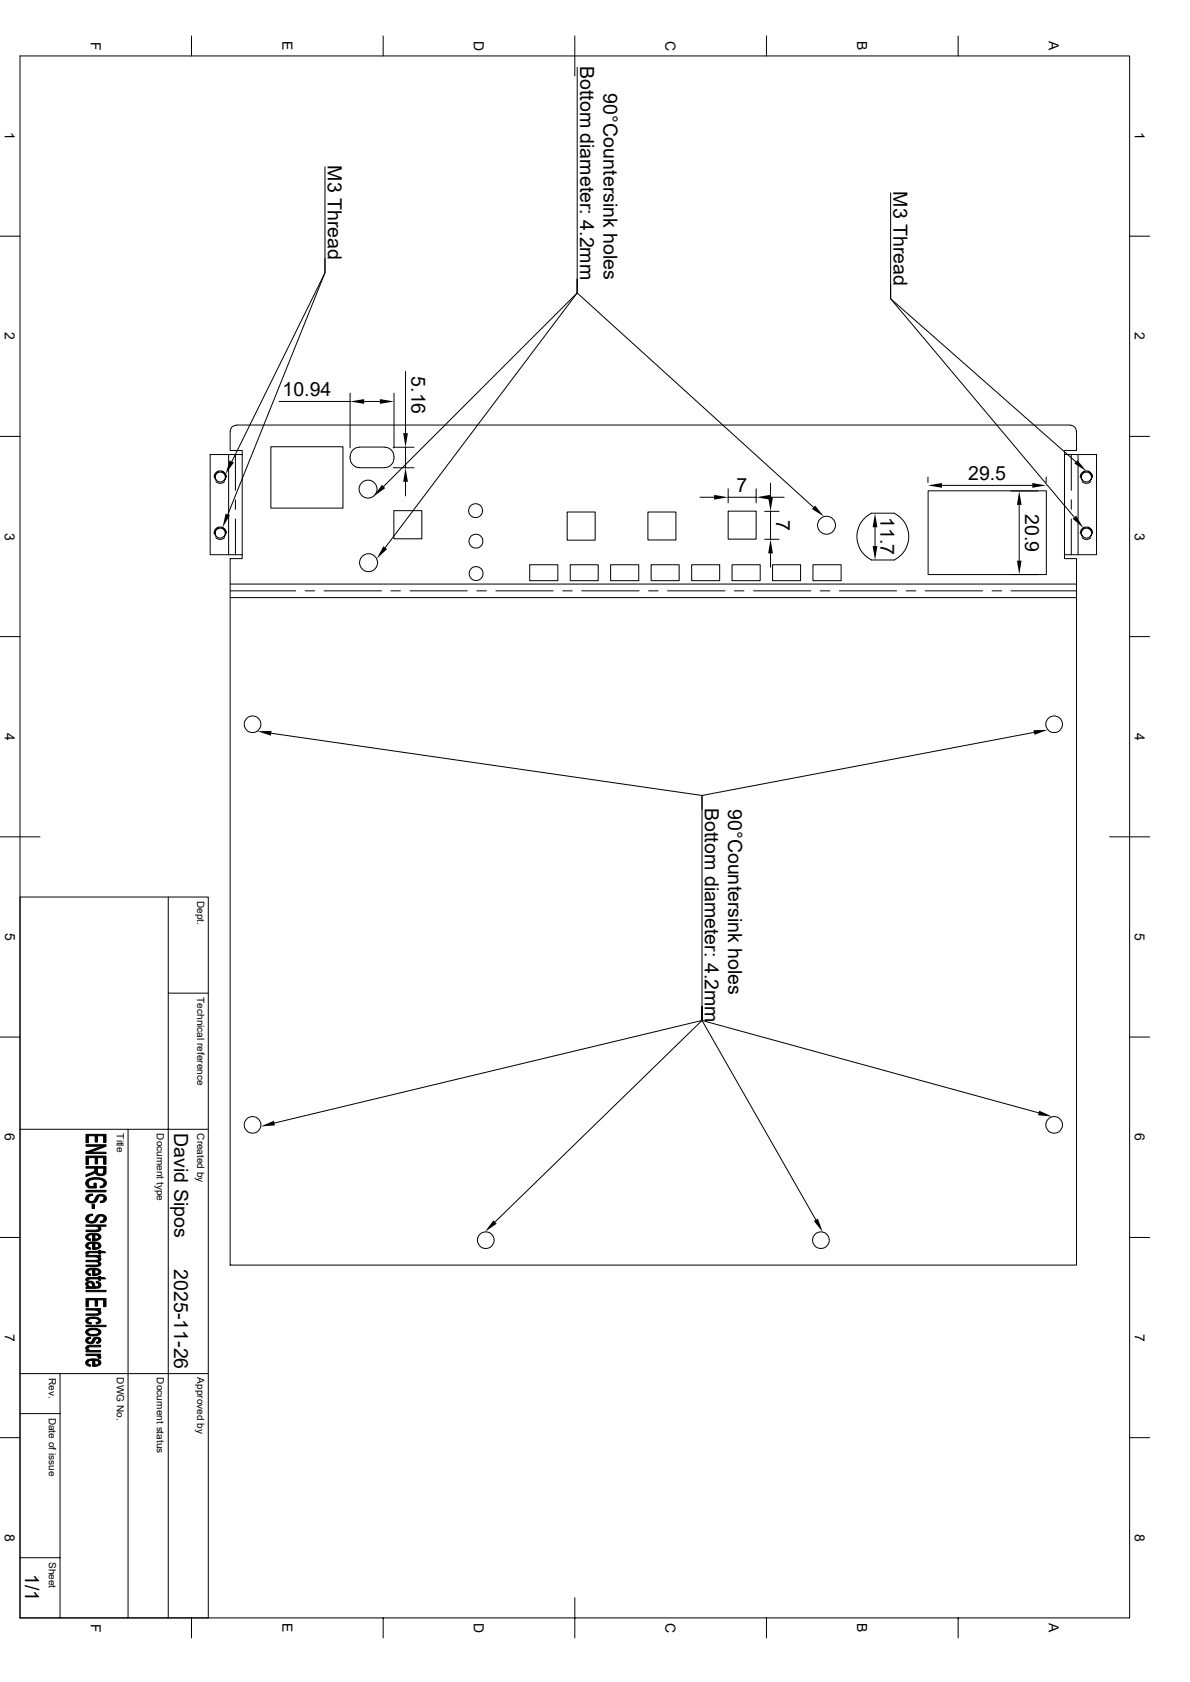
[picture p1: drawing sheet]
<svg xmlns="http://www.w3.org/2000/svg" width="297mm" height="420mm" viewBox="0 0 297 420" stroke-linecap="round" stroke-linejoin="round" font-family="sans-serif">
<g fill="none" stroke="#000" stroke-width=".25">
<path d="M5 14h276.9v390h-276.9zM47.8 9v5M95.6 9v5M143.5 9v10M144.1 16.8v56.4l58.9 53.5M191.3 9v5M239.1 9v5M0 59h5M81.1 41.7v26.4l-24.2 60.4M222.3 48.2v26.4l45.8 54.6M281.9 59h5M81.1 64.6v3.5l-23.2 47.1"/>
<path d="M222.3 71.1v3.5l46.2 40.7M87.4 98.2v13.6M98.3 98.2v13.6M101.2 92.8v15.4M0 109h5M54.1 119.9a1.24 1.24 0 0 0 1.8 0M54.6 117.6l-.6 .4a1.38 1.38 0 0 0 0 2 1.26 1.26 0 0 1 .1-1.8 1.26 1.26 0 0 1 1.7 0 1.26 1.26 0 0 1 .1 1.8 1.4 1.4 0 0 0-.5-2.4M54.6 117.6l-.9 .7-.2 .9M54.6 117.6h.8M55.4 117.6l.7 .5 .4 1.1M57.1 113.5v25M58.8 113.5v8.9"/>
<path d="M59 106.1h208.2M59 106.2a1.45 1.45 0 0 0-1.5 1.5l-.1 4.8h3.1v1M60.5 113.5v25M60.5 113.5h-8v25h8v1h-3.1v176.4h211.3v-176.4h-3v-1h8v-25h-8M67.6 111.5h18v15.4h-18zM69.6 100.2h17.8M87.4 113.9v.6M87.4 114.5a2.32 2.32 0 0 0 2.3 2.3M89.7 116.8h6.4M89.7 111.6h6.4M89.7 111.7a2.32 2.32 0 0 0-2.3 2.2M90.9 100.2h3.9"/>
<path d="M96.1 111.7a2.32 2.32 0 0 1 2.2 2.2M98.1 116.8h5.2M98.1 111.7h5.2M98.3 114.5a2.32 2.32 0 0 1-2.2 2.3M98.3 113.9v.6M101.2 111.7v5.1M231.6 119.1v1.4M261.1 119.1v1.4M265.7 113.5v25M267.2 106.2a1.45 1.45 0 0 1 1.4 1.5M267.4 113.5v8.9M268.7 107.7v4.8h-3v1"/>
<path d="M269.1 113.5v25M270.2 119.9a1.24 1.24 0 0 0 1.9 0M270.8 117.6h.7M270.8 117.6l-.4 .3a1.35 1.35 0 0 0-.2 2.1 1.26 1.26 0 0 1 .1-1.8 1.26 1.26 0 0 1 1.7 0 1.26 1.26 0 0 1 .1 1.8l.1-.1a1.37 1.37 0 0 0-.6-2.3M270.8 117.6l-.8 .5-.4 1.1M271.6 117.6l.7 .5 .4 1.1M281.9 109h5M53.9 134.2l1 .5 .7-.1 .4-.4M53.9 120.2l1 .5 .6-.1 .5-.3M54 134a1.27 1.27 0 0 1 .1-1.8 1.27 1.27 0 0 1 1.8 0 1.27 1.27 0 0 1 0 1.8M54 133.9a1.24 1.24 0 0 0 1.9 0M54.6 131.7l-1 .6-.2 .9"/>
<path d="M54.6 131.7l-.8 .5a1.35 1.35 0 0 0 .2 1.8M54.6 131.7h.7M55.4 131.7l.8 .5 .3 1M55.4 131.7l.3 .1a1.41 1.41 0 0 1 .2 2.2M58.8 124.8v2.4M58.8 129.6v8.9M95.8 121.5l48.3-48.3v-3.5v3.5l-48 63.5M98.3 127.5h7v7h-7zM101.2 120.3v3.5M141.6 127.8h6.9v7.1h-6.9zM161.7 127.8h7v7h-7zM174.7 124.2h3.5"/>
<path d="M181.7 127.6h7v7h-7zM181.7 122v3.6M181.7 124.2h7M188.7 122v3.6M190.8 127.7h3.6M190.8 134.7h3.6M192.2 124.2h3.5M192.3 120.6v3.6M192.3 127.7v7M192.3 138.2v3.4M215.8 129.4l1.7-1.3h5.7a6.5 6.5 0 0 1 3.6 5.9 6.5 6.5 0 0 1-3.6 5.8h-5.7a6.5 6.5 0 0 1-1.7-10.4zM218.4 131.7v4.7"/>
<path d="M231.6 122.6h29.6v20.9h-29.6zM235.1 121.2h22.5M252.3 122.6h6.7M254.4 126.1v13.9M267.4 124.8v2.4M267.4 129.6v8.9M269.6 133.2l.4-1 .8-.5-.3 .1a1.41 1.41 0 0 0-.3 2.2M270.1 134.2l.5 .4 .6 .1 1-.5M270.1 120.2l.9 .5 .7-.1 .5-.3M270.2 134a1.27 1.27 0 0 1 .1-1.8 1.27 1.27 0 0 1 1.7 0 1.27 1.27 0 0 1 .1 1.8M270.3 133.9a1.24 1.24 0 0 0 1.8 0M270.8 131.7h.8"/>
<path d="M271.6 131.7l.9 .6 .2 .9M271.6 131.7l.8 .7a1.32 1.32 0 0 1-.3 1.6M0 159h5M57.4 149.2h211.3M57.4 145.8h211.3M57.4 147.5h16.4M76.2 147.5h2.3M80.9 147.5h14.3M97.6 147.5h2.3M102.4 147.5h14.2M119 147.5h2.4M123.8 147.5h14.2"/>
<path d="M132.2 141h7v4h-7zM140.5 147.5h2.3M142.3 141h7v4h-7zM145.2 147.5h14.3M152.4 141h7v4h-7zM161.9 147.5h2.4M162.5 141h7v4h-7zM166.6 147.5h14.3M172.6 141h7v4h-7zM182.7 141h7v4h-7zM183.3 147.5h2.4M188.1 147.5h14.3"/>
<path d="M192.8 141h7v4h-7zM202.9 141h7v4h-7zM204.7 147.5h2.4M209.5 147.5h14.3M226.2 147.5h2.4M230.9 147.5h14.3M247.6 147.5h2.4M252.3 143.5h6.7M252.3 147.5h16.4M281.9 159h5M67.7 183.1l107.5 15.5v3.5M258.1 182.9l-82.9 15.7v56.4"/>
<path d="M0 209h10M276.9 209h10M5 224h47v180M42 224v180M0 259h5M42 248h10M175.2 251.3v3.5l84 23.1M175.2 251.3v3.5l28.4 49.8M175.2 251.3v3.5l-51.7 50.3M175.2 251.3v3.5l-106.7 25.6M281.9 259h5M5 282h47"/>
<path d="M32 282v122M0 309h5M281.9 309h5M0 359h5M5 353h10M5 343h47M15 343v61M281.9 359h5M5 389h10M143.5 398.9v10.1M47.8 404v5M95.6 404v5"/>
<path d="M191.3 404v5M239.1 404v5"/>
<circle cx="91.9" cy="122.1" r="2.25"/>
<circle cx="118.7" cy="127.5" r="1.74"/>
<circle cx="118.8" cy="135.1" r="1.74"/>
<circle cx="206.3" cy="131.1" r="2.25"/>
<circle cx="92" cy="140.5" r="2.25"/>
<circle cx="118.8" cy="143.2" r="1.74"/>
<circle cx="63" cy="180.9" r="2.07"/>
<circle cx="263.1" cy="180.9" r="2.07"/>
<circle cx="63" cy="280.9" r="2.07"/>
<circle cx="263.1" cy="280.9" r="2.07"/>
<circle cx="121.2" cy="309.7" r="2.07"/>
<circle cx="204.9" cy="309.7" r="2.07"/>
</g>
<g fill="#000" stroke="#000" stroke-width=".25">
<path d="M21.5 297.2h5v.4h-5z" fill-rule="evenodd"/>
<path d="M22 298.4l1.1-.2 .1 .3a.99 .99 0 0 0-1.2 .8z" fill-rule="evenodd"/>
<path d="M21.5 293.3l1-.4a1.15 1.15 0 0 0 1.2-.8v.6l-.6 .5-1.6 .6z" fill-rule="evenodd"/>
<path d="M21.8 294.6l.1-.1 .1 1.2 .5 .5h1v-.8h.5v1.2l-2-.1a1.18 1.18 0 0 1-.2-1.9z" fill-rule="evenodd"/>
<path d="M24.3 291.7v.8a.86 .86 0 0 0 .7 .7 .86 .86 0 0 0 .9-.6v.8l-1.1 .1-.5-.1z" fill-rule="evenodd"/>
<path d="M24.9 296.2l.8-.2 .3-.6v.9l-.9 .3z" fill-rule="evenodd"/>
<path d="M21.5 287.7h5v.3h-5z" fill-rule="evenodd"/>
<path d="M21.5 285.8h5v.4h-5z" fill-rule="evenodd"/>
<path d="M21.5 287.7l3.9-1.5h1.1l-3.9 1.5z" fill-rule="evenodd"/>
<path d="M21.5 283.3h5v2h-.6v-1.7h-1.6v1.6h-.6v-1.6h-1.6v1.7h-.6z" fill-rule="evenodd"/>
<path d="M21.5 288.7h5v2h-.6v-1.6h-1.6v1.5h-.6v-1.5h-1.6v1.7h-.6z" fill-rule="evenodd"/>
<path d="M21.5 291.3h5v1.6l-.6 .5v-1.7h-1.6l-.1 1.7-.5-.6v-1.1h-2.2z" fill-rule="evenodd"/>
<path d="M21.9 294.5l1.5-.5 1.7 .2a1.22 1.22 0 0 1 1.3 .6 1.22 1.22 0 0 1-.2 1.4l-.2 .1v-.9a1.52 1.52 0 0 0-2-1h-.3a1.5 1.5 0 0 0-1.7 1z" fill-rule="evenodd"/>
<path d="M21.6 298.6l.4-.2v.9a.98 .98 0 0 0 1.1 .7 .98 .98 0 0 0 .8-1 1.46 1.46 0 0 1 1.4-.7 1.46 1.46 0 0 1 1.2 1v.4l-.5 .4v-.8a.86 .86 0 0 0-1-.7 .86 .86 0 0 0-.7 1 1.63 1.63 0 0 1-1.5 .8 1.63 1.63 0 0 1-1.4-1.1z" fill-rule="evenodd"/>
<path d="M21.5 312.6l.5-.1v.6l-.5 .1z" fill-rule="evenodd"/>
<path d="M21.6 319.1l.4-.1v.7h-.5l-.1-.3z" fill-rule="evenodd"/>
<path d="M21.5 308.5l.4-.3v.8l.7 .4v.4a.95 .95 0 0 1-1.1-1.3z" fill-rule="evenodd"/>
<path d="M21.7 310.5l.2-.2 .1 1 .6 .3v.4a.88 .88 0 0 1-1-.4 .88 .88 0 0 1 0-1z" fill-rule="evenodd"/>
<path d="M21.5 317.2l.4-.3v.9l.7 .3v.4a.95 .95 0 0 1-1.1-1.3z" fill-rule="evenodd"/>
<path d="M23 300.7h.6v1.1h-.6z" fill-rule="evenodd"/>
<path d="M22 303.4l1.1-.3 .1 .4a1.06 1.06 0 0 0-1.2 .8z" fill-rule="evenodd"/>
<path d="M21.5 307.2h2.4l.5-.1 .2-.4v.7l-.3 .1h-2.8z" fill-rule="evenodd"/>
<path d="M21.9 308.2l.7-.3 1.5 .1 .6 .2v.7l-.1-.3-1-.3v1.5h-.5v-1.5l-.9 .1-.3 .5z" fill-rule="evenodd"/>
<path d="M21.9 310.3l1-.2 1.4 .1 .4 .1v.8l-.2-.4-.9-.2v1.5h-.5v-1.5l-.9 .1-.3 .5z" fill-rule="evenodd"/>
<path d="M21.5 314.7l3-.1 .1 1-.4-.5-2.7-.1z" fill-rule="evenodd"/>
<path d="M24.6 313.8v.5z" fill-rule="evenodd"/>
<path d="M21.9 316.9l.7-.2h1.5l.6 .2v.7l-.1-.3-1-.3v1.5h-.5v-1.5l-.9 .2-.3 .4z" fill-rule="evenodd"/>
<path d="M21.5 313.5h3.6v.3h-.5v.3l-1-.3h-2.1z" fill-rule="evenodd"/>
<path d="M24.7 306.2a.62 .62 0 0 1 .5 .6 .62 .62 0 0 1-.6 .6z" fill-rule="evenodd"/>
<path d="M23.6 308.3v1.1h.4l.6-.3 .1-.9a.81 .81 0 0 1 .4 1 .81 .81 0 0 1-.9 .5l-.6 .1z" fill-rule="evenodd"/>
<path d="M23.6 310.5v1.1h.2l.8-.4 .1-.9a.79 .79 0 0 1 .5 1 .79 .79 0 0 1-.9 .6l-.7 .1z" fill-rule="evenodd"/>
<path d="M24.7 313.9a.58 .58 0 0 1 .5 .6 .58 .58 0 0 1-.6 .5z" fill-rule="evenodd"/>
<path d="M21.5 315.9l2.9-.1 .2-.2 .1-.6a.62 .62 0 0 1 .5 .8 .62 .62 0 0 1-.9 .4h-2.8z" fill-rule="evenodd"/>
<path d="M23.6 317v1.1h.4l.6-.3 .1-.9a.81 .81 0 0 1 .4 1 .81 .81 0 0 1-.9 .5l-.6 .1z" fill-rule="evenodd"/>
<path d="M25 299.9l.7-.1 .3-.5v.8l-.9 .2z" fill-rule="evenodd"/>
<path d="M25 305l.7-.2 .3-.6v.9l-.9 .2z" fill-rule="evenodd"/>
<path d="M22 312.5h2.6v-.3h.5v.3h.9l.4 .3h-1.3v.3h-.5v-.3h-2.4l-.2 .2z" fill-rule="evenodd"/>
<path d="M22 319h2.6v-.3h.5v.3h.9l.4 .3h-1.3v.4h-.5v-.4h-2.1l-.5 .2z" fill-rule="evenodd"/>
<path d="M21.5 305.9h5v.3h-1.8l-.1 1.2v-.7l-.3-.4-2.8-.1z" fill-rule="evenodd"/>
<path d="M21.7 303.6l.3-.2v.9a.97 .97 0 0 0 1.1 .7 .97 .97 0 0 0 .8-1 1.46 1.46 0 0 1 1.4-.7 1.46 1.46 0 0 1 1.2 .9l-.1 .6-.4 .3v-.9a.84 .84 0 0 0-.9-.6 .84 .84 0 0 0-.8 .9 1.61 1.61 0 0 1-1.5 .9 1.61 1.61 0 0 1-1.4-1.1z" fill-rule="evenodd"/>
<path d="M21.5 322.2h5v.3h-5z" fill-rule="evenodd"/>
<path d="M21.5 330.9h5v.4h-5z" fill-rule="evenodd"/>
<path d="M21.9 320.7v.7z" fill-rule="evenodd"/>
<path d="M21.9 336.7l.1 .6z" fill-rule="evenodd"/>
<path d="M21.8 334l.8-.2v.4l-.6 .2-.1 .3z" fill-rule="evenodd"/>
<path d="M21.5 329.4l.4-.3v.8l.9 .4-.1 .3a.95 .95 0 0 1-1-.2 .95 .95 0 0 1-.2-1z" fill-rule="evenodd"/>
<path d="M21.5 320.3a1.45 1.45 0 0 1 1.8-.1l-.1 1.1a.84 .84 0 0 0-1.1-1l-.2 .3-.1 .7-.4-.5z" fill-rule="evenodd"/>
<path d="M24 320l.7 .1v.7l-.2-.3-.5-.2z" fill-rule="evenodd"/>
<path d="M24.6 327.1v.6z" fill-rule="evenodd"/>
<path d="M21.9 331.9l.9-.2h1.3l.6 .2v.7a1.89 1.89 0 0 0-2.3-.5l-.5 .5z" fill-rule="evenodd"/>
<path d="M21.9 339.6l1-.3 1.4 .1 .4 .2v.7l-.2-.4-.9-.2v1.5h-.5v-1.5l-.9 .2-.3 .4z" fill-rule="evenodd"/>
<path d="M24 330.2l.5-.1 .2-.3v.6l-.7 .2z" fill-rule="evenodd"/>
<path d="M21.7 334.1l.1-.1 .1 .7a.65 .65 0 0 0 .7 .4 .65 .65 0 0 0 .6-.7 1.15 1.15 0 0 1 1.5-.4v.7a.56 .56 0 0 0-.7-.4 .56 .56 0 0 0-.4 .6 1.14 1.14 0 0 1-1.2 .6 1.14 1.14 0 0 1-1-1z" fill-rule="evenodd"/>
<path d="M21.5 326.8h3.6v.3h-.5v.3l-.6-.2-2.5-.1z" fill-rule="evenodd"/>
<path d="M21.5 336.3l.4-.3 .6-.1h2.6v.4l-3 .1-.2 .8-.5-.4z" fill-rule="evenodd"/>
<path d="M21.5 337.3h.5l.1-.3 .6 .2h2.4v.4h-3.6z" fill-rule="evenodd"/>
<path d="M21.5 338.1h3.6v.3h-.5v.4l-.5-.3h-2.6z" fill-rule="evenodd"/>
<path d="M21.9 320.9l.5 .4h.9v-1.1l.2 .3a.68 .68 0 0 0 .2 .7 .68 .68 0 0 0 .8 0l.2-.3v-.8a.83 .83 0 0 1 .4 1.1 .83 .83 0 0 1-1.1 .4l-2.5 .2v-.4h.4z" fill-rule="evenodd"/>
<path d="M21.5 328.1h2.6l.5-.3 .1-.6a.68 .68 0 0 1 .4 .8 .68 .68 0 0 1-.9 .4h-2.7z" fill-rule="evenodd"/>
<path d="M21.9 329.1l1.5-.3a1.4 1.4 0 0 1 1.8 1.1l-.5 .5v-.6a1.58 1.58 0 0 0-2-.5l-.5 .1-.3 .4z" fill-rule="evenodd"/>
<path d="M21.5 332.2l.4-.3v.7a2 2 0 0 0 2.5 .4l.3-.3v-.8a.8 .8 0 0 1 .4 1 .8 .8 0 0 1-.8 .6h-1.4a1.06 1.06 0 0 1-1.4-1.2z" fill-rule="evenodd"/>
<path d="M24.7 334a.77 .77 0 0 1 .4 1 .77 .77 0 0 1-.9 .4l-.1-.3 .6-.3z" fill-rule="evenodd"/>
<path d="M24.6 338.4l.5 .3v.5l-.7-.1z" fill-rule="evenodd"/>
<path d="M21.5 324.2h5v2.1h-.6v-1.7h-1.6v1.5h-.6v-1.5h-1.6v1.7h-.6z" fill-rule="evenodd"/>
<path d="M21.7 339.7l.2-.1 .1 .9 .6 .3v.4a.88 .88 0 0 1-1-.4 .88 .88 0 0 1 0-1z" fill-rule="evenodd"/>
<path d="M23.6 339.7v1.1h.2l.8-.4 .1-.8a.79 .79 0 0 1 .5 .9 .79 .79 0 0 1-.9 .6l-.7 .1z" fill-rule="evenodd"/>
</g>
<g fill="#000">
<path d="M87.4 100.2l3.5-.5v1.1zM94.8 99.7l3.5 .5-3.5 .6zM57.3 115l1.1 .5-2.1 2.9zM100.6 108.2h1.2l-.6 3.5zM268.9 114.9l2.2 2.7-3-1.9zM56.3 128.3l1.1 .4-1.9 3zM95.3 121l.8 .9-2.8 2.1zM95.7 136.4l.9 .7-2.6 2.4zM101.2 116.8l.6 3.5h-1.2zM178.2 123.6l3.5 .6-3.5 .6zM188.7 124.2l3.5-.6v1.2zM191.7 124.2h1.2l-.6 3.5z"/>
<path d="M192.3 134.7l.6 3.5h-1.2zM203.5 126.2l2.2 2.8-3.1-1.9zM218.4 128.2l.6 3.5h-1.2zM217.8 136.4h1.2l-.6 3.5zM231.6 121.2l3.5-.6v1.2zM254.4 122.6l.6 3.5h-1.2zM253.8 140h1.2l-.6 3.5zM257.6 120.6l3.5 .6-3.5 .6zM267.7 129.5l.9-.7 1.8 3zM64.2 182.6l3.6-.1-.2 1.2zM257.9 182.3l3.6-.1-3.3 1.3zM259.4 277.3l3.2 1.5-3.5-.3z"/>
<path d="M65.1 281.3l3.3-1.4 .2 1.1zM123.1 304.7l.9 .9-3 2zM203.1 304.9l1-.6 1.3 3.3z"/>
</g>
<g font-size="4.9">
<text x="144.8" y="16.4" transform="rotate(90 144.8 16.4)">Bottom diameter: 4.2mm</text>
<text x="150.6" y="23.3" transform="rotate(90 150.6 23.3)">90°Countersink holes</text>
<text x="81.8" y="41.3" transform="rotate(90 81.8 41.3)">M3 Thread</text>
<text x="223" y="47.8" transform="rotate(90 223 47.8)">M3 Thread</text>
<text x="102.7" y="94" transform="rotate(90 102.7 94)">5.16</text>
<text x="70.5" y="98.8">10.94</text>
<text x="241.6" y="119.8">29.5</text>
<text x="183.9" y="122.8">7</text>
<text x="193.7" y="129.8" transform="rotate(90 193.7 129.8)">7</text>
<text x="219.8" y="129.1" transform="rotate(90 219.8 129.1)">11.7</text>
<text x="255.9" y="128.3" transform="rotate(90 255.9 128.3)">20.9</text>
<text x="175.9" y="201.8" transform="rotate(90 175.9 201.8)">Bottom diameter: 4.2mm</text>
<text x="181.8" y="201.9" transform="rotate(90 181.8 201.9)">90°Countersink holes</text>
<text x="43.5" y="283" transform="rotate(90 43.5 283)">David Sipos</text>
<text x="43.5" y="316.9" transform="rotate(90 43.5 316.9)">2025-11-26</text>
<text x="6.3" y="393.1" transform="rotate(90 6.3 393.1)">1/1</text>
</g>
<g font-size="3.5">
<text x="22.6" y="10.4" transform="rotate(90 22.6 10.4)">F</text>
<text x="70.5" y="10.3" transform="rotate(90 70.5 10.3)">E</text>
<text x="118.3" y="10.2" transform="rotate(90 118.3 10.2)">D</text>
<text x="166.1" y="10.2" transform="rotate(90 166.1 10.2)">C</text>
<text x="214" y="10.3" transform="rotate(90 214 10.3)">B</text>
<text x="261.8" y="10.3" transform="rotate(90 261.8 10.3)">A</text>
<text x="1.2" y="33" transform="rotate(90 1.2 33)">1</text>
<text x="283.2" y="33" transform="rotate(90 283.2 33)">1</text>
<text x="1.2" y="83" transform="rotate(90 1.2 83)">2</text>
<text x="283.2" y="83" transform="rotate(90 283.2 83)">2</text>
<text x="1.2" y="133" transform="rotate(90 1.2 133)">3</text>
<text x="283.2" y="133" transform="rotate(90 283.2 133)">3</text>
<text x="1.2" y="183" transform="rotate(90 1.2 183)">4</text>
<text x="283.2" y="183" transform="rotate(90 283.2 183)">4</text>
<text x="1.3" y="233" transform="rotate(90 1.3 233)">5</text>
<text x="283.3" y="233" transform="rotate(90 283.3 233)">5</text>
<text x="1.2" y="283" transform="rotate(90 1.2 283)">6</text>
<text x="283.2" y="283" transform="rotate(90 283.2 283)">6</text>
<text x="1.2" y="333" transform="rotate(90 1.2 333)">7</text>
<text x="283.2" y="333" transform="rotate(90 283.2 333)">7</text>
<text x="1.2" y="383" transform="rotate(90 1.2 383)">8</text>
<text x="283.2" y="383" transform="rotate(90 283.2 383)">8</text>
<text x="22.6" y="405.4" transform="rotate(90 22.6 405.4)">F</text>
<text x="70.5" y="405.3" transform="rotate(90 70.5 405.3)">E</text>
<text x="118.3" y="405.2" transform="rotate(90 118.3 405.2)">D</text>
<text x="166.1" y="405.2" transform="rotate(90 166.1 405.2)">C</text>
<text x="214" y="405.3" transform="rotate(90 214 405.3)">B</text>
<text x="261.8" y="405.3" transform="rotate(90 261.8 405.3)">A</text>
</g>
<g font-size="2.5">
<text x="49.2" y="225" transform="rotate(90 49.2 225)">Dept.</text>
<text x="49.2" y="249" transform="rotate(90 49.2 249)">Technical reference</text>
<text x="29.2" y="283" transform="rotate(90 29.2 283)">Title</text>
<text x="39.2" y="283" transform="rotate(90 39.2 283)">Document type</text>
<text x="49.2" y="283" transform="rotate(90 49.2 283)">Created by</text>
<text x="12.2" y="344" transform="rotate(90 12.2 344)">Rev.</text>
<text x="29.2" y="344" transform="rotate(90 29.2 344)">DWG No.</text>
<text x="39.2" y="344" transform="rotate(90 39.2 344)">Document status</text>
<text x="49.2" y="344" transform="rotate(90 49.2 344)">Approved by</text>
<text x="12.2" y="354" transform="rotate(90 12.2 354)">Date of issue</text>
<text x="12.2" y="390" transform="rotate(90 12.2 390)">Sheet</text>
</g>
</svg>
